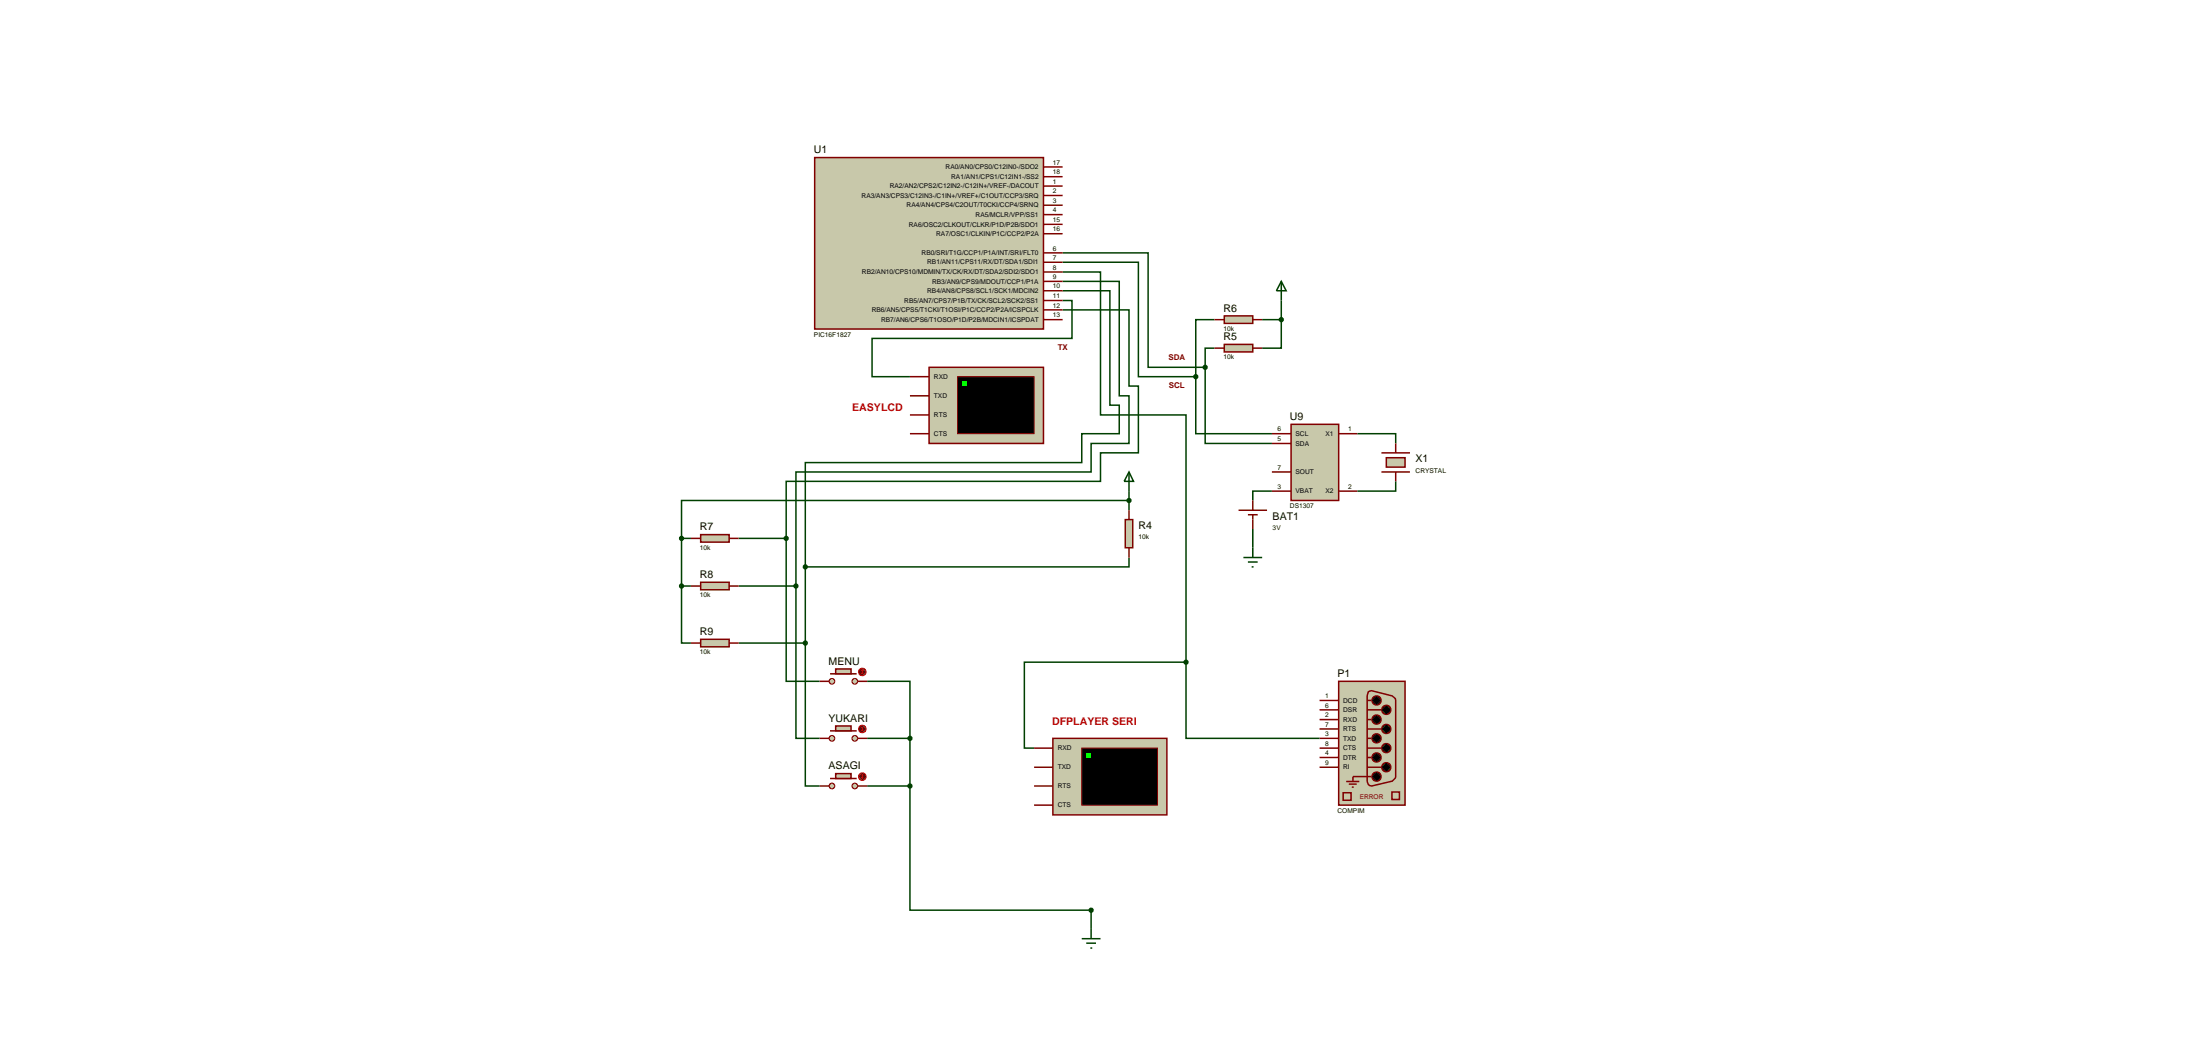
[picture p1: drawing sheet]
<svg xmlns="http://www.w3.org/2000/svg" width="587mm" height="282mm" viewBox="0 0 587 282" stroke-linecap="round" stroke-linejoin="round" font-family="sans-serif">
<g fill="none" stroke="#004000" stroke-width=".4">
<path d="M283.3 77.5h12.6v30.5h2.5v7.6h-10v7.7h-73.7v27.8M283.3 75h15.1v30.5h2.6v12.7h-10.1v7.6h-78.7v30.4M283.3 72.5h10.1v38.1h22.8v65.9M283.3 69.9h20.2v30.5h15.3M283.3 67.4h22.8v30.5h15.2M283.3 82.6h17.7v20.3h2.5v17.8h-10.1v7.6h-83.8v15.2M283.3 80.1h2.5v10.1h-53.3v10.2h10.1M321.3 97.9v20.3h17.8M323.8 92.8h-2.5v5.1M323.8 85.2h-5v15.2M336.5 85.2h5.1M341.6 85.2v7.6h-5.1"/>
<path d="M341.6 80.1v5.1M318.8 100.4v15.2h20.3M361.9 115.6h10.2v2.6M301 133.4h-119.3v10.1M301 130.9v5.1M339.1 130.9h-5.1v2.5M372.1 128.3v2.6h-10.2M181.7 156.2v15.2h2.5M181.7 156.2h2.5M181.7 143.5h2.5M181.7 143.5v12.7M196.9 156.2h15.3"/>
<path d="M196.9 143.5h12.7M209.6 143.5v38.1h8.9M212.2 156.2v40.6h6.3M214.7 151.1v20.3M301 148.6v2.5h-86.3M334 141v5M196.9 171.4h17.8M214.7 171.4v38.1h3.8M316.2 176.5v20.3h35.6M316.2 176.5h-43.1v22.9h2.6M231.2 181.6h11.4v15.2M231.2 196.8h11.4"/>
<path d="M242.6 196.8v12.7M231.2 209.5h11.4M242.6 209.5v33.1h48.3v7.6M288.4 250.2h5M289.6 251.4h2.6M290.7 252.7h.5"/>
</g>
<path d="M344.2 113.1h12.7v20.3h-12.7z" fill="#c8c8aa" stroke="#800000" stroke-width=".4"/>
<path d="M339.1 115.6h5.1M339.1 118.2h5.1M356.9 115.6h5M339.1 130.9h5.1M339.1 125.8h5.1M356.9 130.9h5M368.3 125.8h7.6M368.3 120.7h7.6" fill="none" stroke="#800000" stroke-width=".4"/>
<path d="M369.6 122h5v2.5h-5z" fill="#c8c8aa" stroke="#800000" stroke-width=".4"/>
<path d="M372.1 118.2v2.5M330.2 136h7.6M332.7 137.2h2.6M334 133.4v2.6M334 137.2v3.8M372.1 125.8v2.5" fill="none" stroke="#800000" stroke-width=".4"/>
<path d="M331.5 148.6h5M332.7 149.8h2.6M333.7 151.1h.5M334 146v2.6" fill="none" stroke="#004000" stroke-width=".4"/>
<path d="M326.4 91.8h7.6v2h-7.6z" fill="#c8c8aa" stroke="#800000" stroke-width=".4"/>
<path d="M323.8 92.8h2.6M334 92.8h2.5" fill="none" stroke="#800000" stroke-width=".4"/>
<path d="M326.4 84.2h7.6v2h-7.6z" fill="#c8c8aa" stroke="#800000" stroke-width=".4"/>
<path d="M323.8 85.2h2.6M334 85.2h2.5" fill="none" stroke="#800000" stroke-width=".4"/>
<path d="M341.6 75l1.3 2.5h-2.6zM341.6 75v5.1" fill="none" stroke="#004000" stroke-width=".4"/>
<path d="M341.3 84.8l.3-.1-.5 .5zM341.6 84.7l.4 .2 .1 .3zM342.1 85.2l-.1 .3-.4 .2zM341.1 85.2l.5 .5-.4-.2z" fill="#004000" stroke="#004000" stroke-width=".4"/>
<path d="M341.6 84.7l.5 .5-.5 .5-.5-.5z" fill="#004000"/>
<path d="M300 138.5h2v7.5h-2z" fill="#c8c8aa" stroke="#800000" stroke-width=".4"/>
<path d="M301 136v2.5M301 146v2.6" fill="none" stroke="#800000" stroke-width=".4"/>
<path d="M301 125.8l1.2 2.5h-2.5zM301 125.8v5.1" fill="none" stroke="#004000" stroke-width=".4"/>
<path d="M186.8 142.5h7.6v2h-7.6z" fill="#c8c8aa" stroke="#800000" stroke-width=".4"/>
<path d="M184.2 143.5h2.6M194.4 143.5h2.5" fill="none" stroke="#800000" stroke-width=".4"/>
<path d="M186.8 155.2h7.6v2h-7.6z" fill="#c8c8aa" stroke="#800000" stroke-width=".4"/>
<path d="M184.2 156.2h2.6M194.4 156.2h2.5" fill="none" stroke="#800000" stroke-width=".4"/>
<path d="M186.8 170.4h7.6v2h-7.6z" fill="#c8c8aa" stroke="#800000" stroke-width=".4"/>
<path d="M184.2 171.4h2.6M194.4 171.4h2.5" fill="none" stroke="#800000" stroke-width=".4"/>
<path d="M181.4 155.8l.3-.1-.5 .5zM181.7 155.7l.3 .1 .2 .4zM181.7 156.7l.5-.5-.2 .4zM181.2 156.2l.5 .5-.4-.2z" fill="#004000" stroke="#004000" stroke-width=".4"/>
<path d="M181.7 155.7l.5 .5-.5 .5-.5-.5z" fill="#004000"/>
<path d="M300.7 133l.3-.1-.5 .5zM301 132.9l.4 .2 .1 .3zM301 133.9l.5-.5-.2 .4zM300.5 133.4l.5 .5-.4-.2z" fill="#004000" stroke="#004000" stroke-width=".4"/>
<path d="M301 132.9l.5 .5-.5 .5-.5-.5z" fill="#004000"/>
<path d="M181.4 143.1l.3-.1-.5 .5zM181.7 143l.3 .1 .2 .4zM182.2 143.5l-.2 .4-.3 .1zM181.2 143.5l.5 .5-.4-.2z" fill="#004000" stroke="#004000" stroke-width=".4"/>
<path d="M181.7 143l.5 .5-.5 .5-.5-.5z" fill="#004000"/>
<g fill="#c8c8aa" stroke="#800000" stroke-width=".4">
<path d="M227.4 181.1l.5-.2-.7 .7zM227.9 180.9a.68 .68 0 0 1 .7 .7zM227.9 182.3l.7-.7a.68 .68 0 0 1-.7 .7zM227.2 181.6l.7 .7a.68 .68 0 0 1-.7-.7z"/>
<path d="M221.3 181.1l.5-.2-.7 .7zM221.8 180.9a.68 .68 0 0 1 .7 .7zM221.8 182.3l.7-.7a.68 .68 0 0 1-.7 .7zM221.1 181.6l.7 .7a.68 .68 0 0 1-.7-.7z"/>
</g>
<g fill="#c8c8aa">
<path d="M227.9 180.9l.7 .7-.7 .7-.7-.7z"/>
<path d="M221.8 180.9l.7 .7-.7 .7-.7-.7z"/>
</g>
<path d="M221.3 179.6h7.1" fill="none" stroke="#800000" stroke-width=".4"/>
<path d="M222.8 178.3h4.1v1.3h-4.1z" fill="#c8c8aa" stroke="#800000" stroke-width=".4"/>
<path d="M218.5 181.6h2.6M228.7 181.6h2.5" fill="none" stroke="#800000" stroke-width=".4"/>
<path d="M229.2 178.4l.7-.3-1 1zM229.9 178.1a.94 .94 0 0 1 1 1zM229.9 180.1l1-1a.94 .94 0 0 1-1 1zM228.9 179.1l1 1a.94 .94 0 0 1-1-1z" fill="#400000" stroke="#f00" stroke-width=".27"/>
<path d="M228.9 179.1l1-1 1 1-1 1z" fill="#400000"/>
<path d="M229.7 179.3l.2 .3M229.9 178.5v1.1M229.9 178.5l-.2 .3M229.9 178.5l.3 .3M230.2 179.3l-.3 .3" fill="none" stroke="#f00" stroke-width=".27"/>
<g fill="#c8c8aa" stroke="#800000" stroke-width=".4">
<path d="M227.4 196.3l.5-.2-.7 .7zM227.9 196.1a.68 .68 0 0 1 .7 .7zM227.9 197.5l.7-.7a.68 .68 0 0 1-.7 .7zM227.2 196.8l.7 .7a.68 .68 0 0 1-.7-.7z"/>
<path d="M221.3 196.3l.5-.2-.7 .7zM221.8 196.1a.68 .68 0 0 1 .7 .7zM221.8 197.5l.7-.7a.68 .68 0 0 1-.7 .7zM221.1 196.8l.7 .7a.68 .68 0 0 1-.7-.7z"/>
</g>
<g fill="#c8c8aa">
<path d="M227.2 196.8l.7-.7 .7 .7-.7 .7z"/>
<path d="M221.1 196.8l.7-.7 .7 .7-.7 .7z"/>
</g>
<path d="M221.3 194.8h7.1" fill="none" stroke="#800000" stroke-width=".4"/>
<path d="M222.8 193.5h4.1v1.3h-4.1z" fill="#c8c8aa" stroke="#800000" stroke-width=".4"/>
<path d="M218.5 196.8h2.6M228.7 196.8h2.5" fill="none" stroke="#800000" stroke-width=".4"/>
<path d="M229.2 193.6l.7-.3-1 1zM229.9 193.3a.94 .94 0 0 1 1 1zM229.9 195.3l1-1a.94 .94 0 0 1-1 1zM228.9 194.3l1 1a.94 .94 0 0 1-1-1z" fill="#400000" stroke="#f00" stroke-width=".27"/>
<path d="M228.9 194.3l1-1 1 1-1 1z" fill="#400000"/>
<path d="M229.7 194.5l.2 .3M229.9 193.8v1M229.9 193.8l-.2 .2M229.9 193.8l.3 .2M230.2 194.5l-.3 .3" fill="none" stroke="#f00" stroke-width=".27"/>
<g fill="#c8c8aa" stroke="#800000" stroke-width=".4">
<path d="M227.4 209l.5-.2-.7 .7zM227.9 208.8a.68 .68 0 0 1 .7 .7zM227.9 210.2l.7-.7a.68 .68 0 0 1-.7 .7zM227.2 209.5l.7 .7a.68 .68 0 0 1-.7-.7z"/>
<path d="M221.3 209l.5-.2-.7 .7zM221.8 208.8a.68 .68 0 0 1 .7 .7zM221.8 210.2l.7-.7a.68 .68 0 0 1-.7 .7zM221.1 209.5l.7 .7a.68 .68 0 0 1-.7-.7z"/>
</g>
<g fill="#c8c8aa">
<path d="M227.2 209.5l.7-.7 .7 .7-.7 .7z"/>
<path d="M221.8 208.8l.7 .7-.7 .7-.7-.7z"/>
</g>
<path d="M221.3 207.5h7.1" fill="none" stroke="#800000" stroke-width=".4"/>
<path d="M222.8 206.2h4.1v1.3h-4.1z" fill="#c8c8aa" stroke="#800000" stroke-width=".4"/>
<path d="M218.5 209.5h2.6M228.7 209.5h2.5" fill="none" stroke="#800000" stroke-width=".4"/>
<path d="M229.2 206.3l.7-.3-1 1zM229.9 206a.94 .94 0 0 1 1 1zM229.9 208l1-1a.94 .94 0 0 1-1 1zM228.9 207l1 1a.94 .94 0 0 1-1-1z" fill="#400000" stroke="#f00" stroke-width=".27"/>
<path d="M228.9 207l1-1 1 1-1 1z" fill="#400000"/>
<path d="M229.7 207.2l.2 .3M229.9 206.5v1M229.9 206.5l-.2 .2M229.9 206.5l.3 .2M230.2 207.2l-.3 .3" fill="none" stroke="#f00" stroke-width=".27"/>
<path d="M209.2 143.2l.4-.2-.5 .5zM209.6 143l.4 .2 .1 .3zM210.1 143.5l-.1 .3-.4 .2zM209.1 143.5l.5 .5-.3-.1z" fill="#004000" stroke="#004000" stroke-width=".4"/>
<path d="M209.1 143.5l.5-.5 .5 .5-.5 .5z" fill="#004000"/>
<path d="M211.8 155.9l.4-.2-.5 .5zM212.2 155.7l.4 .2 .1 .3zM212.7 156.2l-.1 .3-.4 .2zM211.7 156.2l.5 .5-.3-.1z" fill="#004000" stroke="#004000" stroke-width=".4"/>
<path d="M211.7 156.2l.5-.5 .5 .5-.5 .5z" fill="#004000"/>
<path d="M290.6 242.2l.3-.1-.5 .5zM290.9 242.1l.3 .1 .2 .4zM290.9 243.1l.5-.5-.2 .4zM290.4 242.6l.5 .5-.3-.1z" fill="#004000" stroke="#004000" stroke-width=".4"/>
<path d="M290.9 242.1l.5 .5-.5 .5-.5-.5z" fill="#004000"/>
<path d="M242.3 196.4l.3-.1-.5 .5zM242.6 196.3l.4 .2 .1 .3zM243.1 196.8l-.1 .3-.4 .2zM242.1 196.8l.5 .5-.4-.2z" fill="#004000" stroke="#004000" stroke-width=".4"/>
<path d="M242.6 196.3l.5 .5-.5 .5-.5-.5z" fill="#004000"/>
<path d="M242.3 209.1l.3-.1-.5 .5zM242.6 209l.4 .2 .1 .3zM243.1 209.5l-.1 .3-.4 .2zM242.1 209.5l.5 .5-.4-.2z" fill="#004000" stroke="#004000" stroke-width=".4"/>
<path d="M242.6 209l.5 .5-.5 .5-.5-.5z" fill="#004000"/>
<path d="M214.4 171l.3-.1-.5 .5zM214.7 170.9l.3 .1 .2 .4zM215.2 171.4l-.1 .3-.4 .2zM214.2 171.4l.5 .5-.4-.2z" fill="#004000" stroke="#004000" stroke-width=".4"/>
<path d="M214.2 171.4l.5-.5 .5 .5-.5 .5z" fill="#004000"/>
<path d="M321 97.5l.3-.1-.5 .5zM321.3 97.4l.4 .2 .1 .3zM321.3 98.4l.5-.5-.2 .4zM320.8 97.9l.5 .5-.3-.1z" fill="#004000" stroke="#004000" stroke-width=".4"/>
<path d="M321.3 97.4l.5 .5-.5 .5-.5-.5z" fill="#004000"/>
<path d="M318.5 100l.3-.1-.5 .5zM318.8 99.9l.4 .2 .1 .3zM319.3 100.4l-.1 .3-.4 .2zM318.3 100.4l.5 .5-.4-.2z" fill="#004000" stroke="#004000" stroke-width=".4"/>
<path d="M318.8 99.9l.5 .5-.5 .5-.5-.5z" fill="#004000"/>
<path d="M214.3 150.8l.4-.2-.5 .5zM214.7 150.6l.4 .2 .1 .3zM214.7 151.6l.5-.5-.2 .4zM214.2 151.1l.5 .5-.3-.1z" fill="#004000" stroke="#004000" stroke-width=".4"/>
<path d="M214.2 151.1l.5-.5 .5 .5-.5 .5z" fill="#004000"/>
<g fill="#c8c8aa" stroke="#800000" stroke-width=".4">
<path d="M356.9 181.6h17.7v33h-17.7z"/>
<path d="M364.8 184.4l.9-.3 5.5 1.4 .8 .7 .1 .5-.1 20.7-.8 .8-5.5 1.3-.9-.4-.3-.8v-22.9z"/>
</g>
<g fill="#000" stroke="#800000" stroke-width=".4">
<path d="M366 186l1-.5-1.2 1.2zM367 185.5a1.16 1.16 0 0 1 1.2 1.2zM367 187.9l1.2-1.2a1.16 1.16 0 0 1-1.2 1.2zM365.8 186.7l1.2 1.2a1.16 1.16 0 0 1-1.2-1.2z"/>
<path d="M366 191.1l1-.5-1.2 1.2zM367 190.6a1.16 1.16 0 0 1 1.2 1.2zM367 193l1.2-1.2a1.16 1.16 0 0 1-1.2 1.2zM365.8 191.8l1.2 1.2a1.16 1.16 0 0 1-1.2-1.2z"/>
<path d="M366 196.1l1-.5-1.2 1.2zM367 195.6a1.16 1.16 0 0 1 1.2 1.2zM367 198l1.2-1.2a1.16 1.16 0 0 1-1.2 1.2zM365.8 196.8l1.2 1.2a1.16 1.16 0 0 1-1.2-1.2z"/>
<path d="M368.6 188.5l1-.5-1.2 1.2zM369.6 188a1.16 1.16 0 0 1 1.2 1.2zM369.6 190.4l1.2-1.2a1.16 1.16 0 0 1-1.2 1.2zM368.4 189.2l1.2 1.2a1.16 1.16 0 0 1-1.2-1.2z"/>
<path d="M368.6 193.6l1-.5-1.2 1.2zM369.6 193.1a1.16 1.16 0 0 1 1.2 1.2zM369.6 195.5l1.2-1.2a1.16 1.16 0 0 1-1.2 1.2zM368.4 194.3l1.2 1.2a1.16 1.16 0 0 1-1.2-1.2z"/>
<path d="M368.6 198.7l1-.5-1.2 1.2zM369.6 198.2a1.16 1.16 0 0 1 1.2 1.2zM370.8 199.4a1.16 1.16 0 0 1-1.2 1.2zM368.4 199.4l1.2 1.2a1.16 1.16 0 0 1-1.2-1.2z"/>
<path d="M366 201.2l1-.5-1.2 1.2zM367 200.7a1.16 1.16 0 0 1 1.2 1.2zM367 203.1l1.2-1.2a1.16 1.16 0 0 1-1.2 1.2zM365.8 201.9l1.2 1.2a1.16 1.16 0 0 1-1.2-1.2z"/>
<path d="M366 206.3l1-.5-1.2 1.2zM367 205.8a1.16 1.16 0 0 1 1.2 1.2zM367 208.2l1.2-1.2a1.16 1.16 0 0 1-1.2 1.2zM365.8 207l1.2 1.2a1.16 1.16 0 0 1-1.2-1.2z"/>
<path d="M368.6 203.8l1-.5-1.2 1.2zM369.6 203.3a1.16 1.16 0 0 1 1.2 1.2zM370.8 204.5a1.16 1.16 0 0 1-1.2 1.2zM368.4 204.5l1.2 1.2a1.16 1.16 0 0 1-1.2-1.2z"/>
</g>
<path d="M365.8 186.7l1.2-1.2 1.2 1.2-1.2 1.2zM367 190.6l1.2 1.2-1.2 1.2-1.2-1.2zM365.8 196.8l1.2-1.2 1.2 1.2-1.2 1.2zM368.4 189.2l1.2-1.2 1.2 1.2-1.2 1.2zM368.4 194.3l1.2-1.2 1.2 1.2-1.2 1.2zM368.4 199.4l1.2-1.2 1.2 1.2-1.2 1.2zM367 200.7l1.2 1.2-1.2 1.2-1.2-1.2zM367 205.8l1.2 1.2-1.2 1.2-1.2-1.2zM368.4 204.5l1.2-1.2 1.2 1.2-1.2 1.2z" fill="#000"/>
<path d="M364.5 186.7h1.2M364.5 189.2h3.8M364.5 191.8h1.2M364.5 194.3h3.8M364.5 196.8h1.2M364.5 199.4h3.8M358.9 208.3h3.5M359.6 209h2.1M360.4 209.8h.5M364.5 201.9h1.2M364.5 204.5h3.8M365.7 207h-5v1.3" fill="none" stroke="#800000" stroke-width=".4"/>
<g fill="#c8c8aa" stroke="#800000" stroke-width=".4">
<path d="M371.1 211.1h2v2h-2z"/>
<path d="M358.1 211.3h2.1v2h-2.1z"/>
</g>
<path d="M351.8 196.8h5.1M351.8 191.8h5.1M351.8 199.4h5.1M351.8 194.3h5.1M351.8 189.2h5.1M351.8 186.7h5.1M351.8 201.9h5.1M351.8 204.5h5.1" fill="none" stroke="#800000" stroke-width=".4"/>
<path d="M280.7 196.8h30.4v20.4h-30.4z" fill="#c8c8aa" stroke="#800000" stroke-width=".4"/>
<path d="M288.4 199.4h20.2v15.2h-20.2z" fill="#000" stroke="#800000" stroke-width=".27"/>
<path d="M289.6 200.6h1.3v1.3h-1.3z" fill="#0f0"/>
<path d="M275.7 199.4h5M275.7 209.5h5M275.7 204.5h5M275.7 214.6h5" fill="none" stroke="#800000" stroke-width=".4"/>
<path d="M315.8 176.2l.4-.2-.5 .5zM316.2 176l.4 .2 .1 .3zM316.2 177l.5-.5-.1 .3zM315.7 176.5l.5 .5-.4-.2z" fill="#004000" stroke="#004000" stroke-width=".4"/>
<path d="M315.7 176.5l.5-.5 .5 .5-.5 .5z" fill="#004000"/>
<path d="M217.2 42h61v45.7h-61z" fill="#c8c8aa" stroke="#800000" stroke-width=".4"/>
<g fill="none" stroke="#800000" stroke-width=".4">
<path d="M278.2 44.5h5.1M278.2 47.1h5.1M278.2 49.6h5.1M278.2 57.2h5.1M278.2 59.8h5.1M278.2 52.1h5.1M278.2 54.7h5.1M278.2 62.3h5.1M278.2 77.5h5.1M278.2 75h5.1M278.2 72.5h5.1M278.2 69.9h5.1"/>
<path d="M278.2 67.4h5.1M278.2 85.2h5.1M278.2 82.6h5.1M278.2 80.1h5.1"/>
</g>
<path d="M247.7 97.9h30.5v20.3h-30.5z" fill="#c8c8aa" stroke="#800000" stroke-width=".4"/>
<path d="M255.3 100.4h20.4v15.2h-20.4z" fill="#000" stroke="#800000" stroke-width=".27"/>
<path d="M256.6 101.7h1.3v1.2h-1.3z" fill="#0f0"/>
<path d="M242.6 100.4h5.1M242.6 110.6h5.1M242.6 105.5h5.1M242.6 115.6h5.1" fill="none" stroke="#800000" stroke-width=".4"/>
<g font-size="2.8">
<text x="217" y="40.9">U1</text>
<text x="326.2" y="83.1">R6</text>
<text x="326.2" y="90.7">R5</text>
<text x="343.9" y="112">U9</text>
<text x="377.4" y="123.3">X1</text>
<text x="186.6" y="141.4">R7</text>
<text x="303.5" y="141.1">R4</text>
<text x="339.3" y="138.6">BAT1</text>
<text x="186.6" y="154.1">R8</text>
<text x="186.6" y="169.3">R9</text>
<text x="220.9" y="177.2">MENU</text>
<text x="356.6" y="180.5">P1</text>
<text x="220.9" y="192.4">YUKARI</text>
<text x="220.9" y="205.1">ASAGI</text>
</g>
<g font-size="2.8" fill="#f00">
<text x="227.2" y="109.5">EASYLCD</text>
<text x="280.5" y="193.2">DFPLAYER SERI</text>
</g>
<g font-size="2.1" fill="#800000">
<text x="282" y="93.4">TX</text>
<text x="311.5" y="95.9">SDA</text>
<text x="311.6" y="103.5">SCL</text>
</g>
<g font-size="1.8">
<text x="252.1" y="45.1">RA0/AN0/CPS0/C12IN0-/SDO2</text>
<text x="253.6" y="47.7">RA1/AN1/CPS1/C12IN1-/SS2</text>
<text x="280.7" y="43.9">17</text>
<text x="280.7" y="46.5">18</text>
<text x="229.7" y="52.7">RA3/AN3/CPS3/C12IN3-/C1IN+/VREF+/C1OUT/CCP3/SRQ</text>
<text x="237.2" y="50.2">RA2/AN2/CPS2/C12IN2-/C12IN+/VREF-/DACOUT</text>
<text x="280.7" y="49">1</text>
<text x="280.7" y="51.5">2</text>
<text x="241.7" y="55.3">RA4/AN4/CPS4/C2OUT/T0CKI/CCP4/SRNQ</text>
<text x="260.1" y="57.8">RA5/MCLR/VPP/SS1</text>
<text x="280.7" y="56.6">4</text>
<text x="280.7" y="59.2">15</text>
<text x="280.7" y="54.1">3</text>
<text x="242.3" y="60.4">RA6/OSC2/CLKOUT/CLKR/P1D/P2B/SDO1</text>
<text x="249.6" y="62.9">RA7/OSC1/CLKIN/P1C/CCP2/P2A</text>
<text x="280.7" y="61.7">16</text>
<text x="245.7" y="68">RB0/SRI/T1G/CCP1/P1A/INT/SRI/FLT0</text>
<text x="247.2" y="70.5">RB1/AN11/CPS11/RX/DT/SDA1/SDI1</text>
<text x="280.7" y="71.9">8</text>
<text x="280.7" y="69.3">7</text>
<text x="280.7" y="66.8">6</text>
<text x="229.8" y="73.1">RB2/AN10/CPS10/MDMIN/TX/CK/RX/DT/SDA2/SDI2/SDO1</text>
<text x="248.5" y="75.6">RB3/AN9/CPS9/MDOUT/CCP1/P1A</text>
<text x="280.7" y="76.9">10</text>
<text x="280.7" y="74.4">9</text>
<text x="232.4" y="83.2">RB6/AN5/CPS5/T1CKI/T1OSI/P1C/CCP2/P2A/ICSPCLK</text>
<text x="241.1" y="80.7">RB5/AN7/CPS7/P1B/TX/CK/SCL2/SCK2/SS1</text>
<text x="247.2" y="78.1">RB4/AN8/CPS8/SCL1/SCK1/MDCIN2</text>
<text x="280.7" y="82">12</text>
<text x="280.7" y="79.5">11</text>
<text x="217" y="89.7">PIC16F1827</text>
<text x="234.9" y="85.8">RB7/AN6/CPS6/T1OSO/P1D/P2B/MDCIN1/ICSPDAT</text>
<text x="280.7" y="84.6">13</text>
<text x="326.2" y="88.2">10k</text>
<text x="326.2" y="95.8">10k</text>
<text x="249" y="101">RXD</text>
<text x="249" y="106.1">TXD</text>
<text x="249" y="111.2">RTS</text>
<text x="249" y="116.2">CTS</text>
<text x="340.6" y="115">6</text>
<text x="340.6" y="117.6">5</text>
<text x="345.4" y="116.2">SCL</text>
<text x="345.4" y="118.8">SDA</text>
<text x="353.4" y="116.2">X1</text>
<text x="359.4" y="115">1</text>
<text x="340.6" y="125.2">7</text>
<text x="340.6" y="130.3">3</text>
<text x="345.4" y="131.5">VBAT</text>
<text x="345.4" y="126.4">SOUT</text>
<text x="353.4" y="131.5">X2</text>
<text x="359.4" y="130.3">2</text>
<text x="377.4" y="126.1">CRYSTAL</text>
<text x="343.9" y="135.4">DS1307</text>
<text x="303.5" y="143.8">10k</text>
<text x="339.3" y="141.4">3V</text>
<text x="186.6" y="146.5">10k</text>
<text x="186.6" y="159.2">10k</text>
<text x="186.6" y="174.4">10k</text>
<text x="353.3" y="191.2">2</text>
<text x="353.3" y="188.6">6</text>
<text x="353.3" y="186.1">1</text>
<text x="358.1" y="189.8">DSR</text>
<text x="358.1" y="187.3">DCD</text>
<text x="353.3" y="196.2">3</text>
<text x="353.3" y="193.7">7</text>
<text x="358.1" y="197.4">TXD</text>
<text x="358.1" y="192.4">RXD</text>
<text x="358.1" y="194.9">RTS</text>
<text x="282" y="200">RXD</text>
<text x="353.3" y="198.8">8</text>
<text x="353.3" y="201.3">4</text>
<text x="353.3" y="203.9">9</text>
<text x="358.1" y="200">CTS</text>
<text x="358.1" y="202.5">DTR</text>
<text x="282" y="205.1">TXD</text>
<text x="358.1" y="205.1">RI</text>
<text x="282" y="210.1">RTS</text>
<text x="282" y="215.2">CTS</text>
<text x="356.6" y="216.6">COMPIM</text>
</g>
<text font-size="1.8" fill="#800000" x="362.5" y="213.1">ERROR</text>
</svg>
